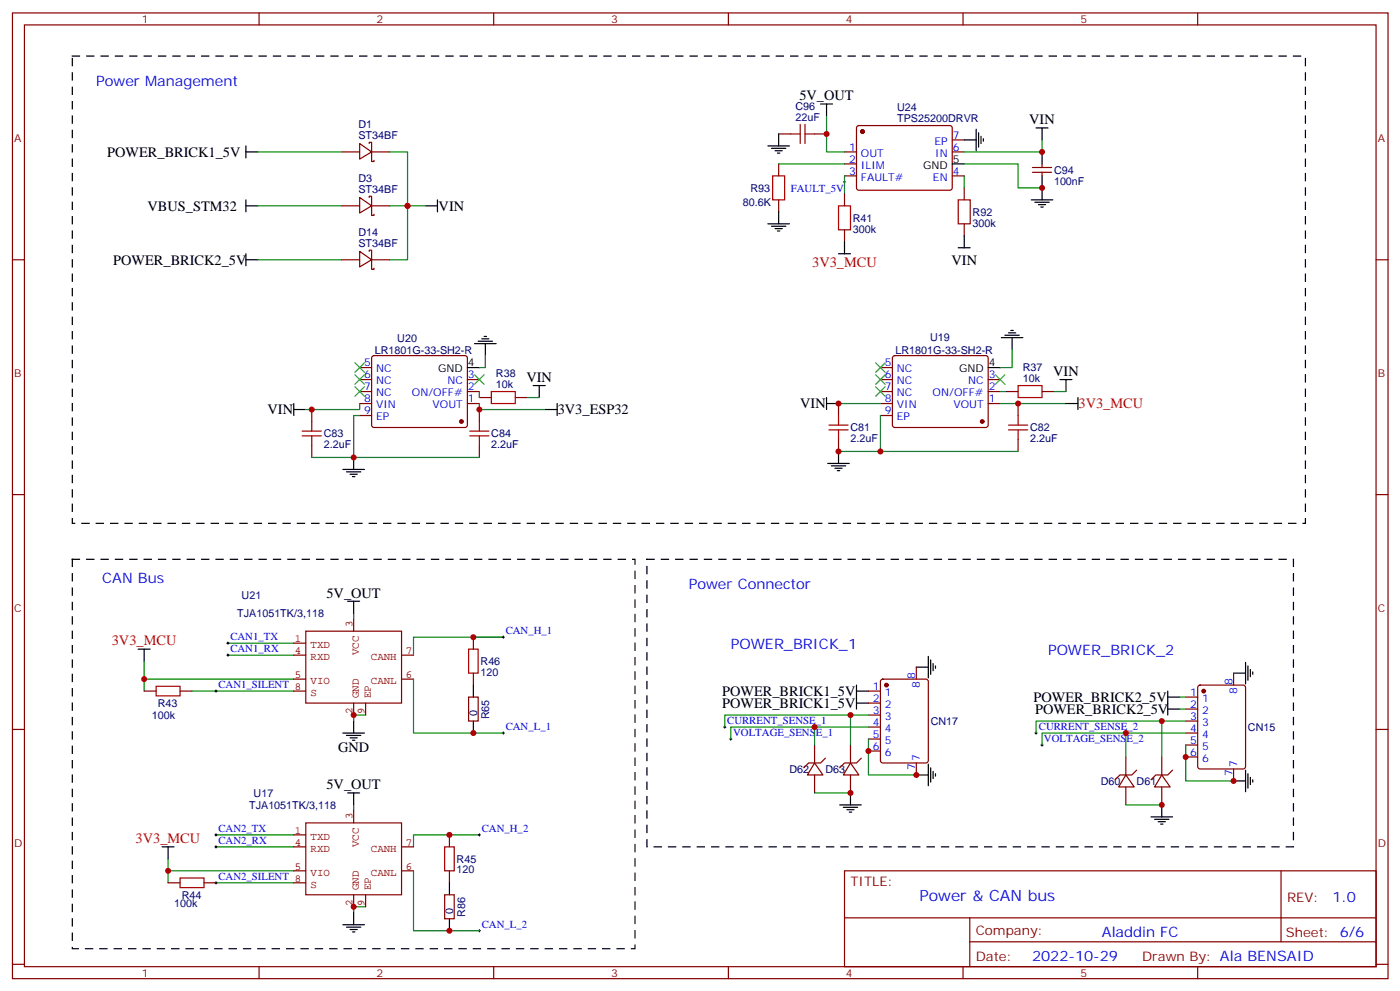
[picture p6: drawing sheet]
<svg xmlns="http://www.w3.org/2000/svg" width="413mm" height="292mm" viewBox="0 0 413 292" stroke-linecap="round" stroke-linejoin="round" font-family="sans-serif">
<g fill="none" stroke="#870000" stroke-width=".35">
<path d="M3.7 3.8h405.3v284.3h-405.3zM7.2 7.3h398.3v277.3h-398.3zM76.3 3.8v3.5M145.5 3.8v3.5M214.6 3.8v3.5M283.8 3.8v3.5M352.9 3.8v3.5M229.4 39.4h3.6M240 39.4h3.6M252.6 37.2l.5-.2h27.1l.4 .7-.1 17.9-.6 .4h-27.1l-.4-.7v-17.6zM100.7 44.7h5.3M106 42.3l3.5 2.4-3.5 2.1z"/>
<path d="M106 58.1l3.5 2.5-3.5 2.1zM108.8 42.3v-.4h.7v5.7h.7v-.4M108.8 58.1v-.3h.7v5.6h.7v-.3M109.5 44.7h5.3M229.4 48.3v3.5M229.4 58.8v3.6M248.8 44.7h3.6M248.8 48.3h3.6M248.8 51.8h3.6M248.8 57.1v3.5M280.6 44.7h3.5M280.6 51.8h3.5"/>
<path d="M280.6 41.2h3.5M284.1 55.3v3.5M304.2 50.7h5.7M304.2 49.3h5.7M307.1 48.3v1M307.1 50.7v1.1M3.7 76.5h3.5M100.7 76.5h5.3M100.7 60.6h5.3M106 74l3.5 2.5-3.5 2.1zM108.8 74v-.3h.7v5.6h.7v-.3M109.5 76.5h5.3"/>
<path d="M109.5 60.6h5.3M248.8 67.7v3.5M284.1 65.9v3.5M405.5 76.5h3.5M106 118.8h3.5M106 115.3h3.5M106 111.8h3.5M106 108.2h3.5M109.7 104.9l.5-.2h26.8l.5 .2 .2 .5v20l-.7 .5-27.1-.1-.4-.6v-19.8zM137.7 118.8h3.6M137.7 115.3h3.6M137.7 111.8h3.6"/>
<path d="M141.3 117.1h3.5M151.8 117.1h3.6M247.1 118.8v3.5M259.4 118.8h3.6M259.4 115.3h3.6M259.4 111.8h3.6M259.4 108.2h3.6M263.2 104.9l.5-.2h26.8l.5 .2 .2 .5-.1 20-.6 .5-27.1-.1-.4-.6v-19.8zM291.2 118.8h3.5M291.2 115.3h3.5M291.2 111.8h3.5M296.5 115.3h3.5"/>
<path d="M300 118.8v3.5M307.1 115.3h3.5M91.9 120.6v3.5M91.9 131.2v3.5M106 122.3h3.5M141.3 120.6v3.5M141.3 131.2v3.5M247.1 129.4v3.5M259.4 122.3h3.6M300 129.4v3.5M3.7 145.6h3.5M405.5 145.6h3.5"/>
<path d="M90.1 185.8h28.2v21.2h-28.2zM139.5 187.6v3.5M139.5 198.2v3.5M270 196.4v3.6M363.5 198.2v3.5M3.7 214.8h3.5M42.5 203.5h3.5M53.1 203.5h3.5M138.1 205.2h2.8v7.1h-2.8zM240 219.4v5.2M250.6 219.4v5.2M255.9 203.5h3.5"/>
<path d="M255.9 207h3.5M255.9 210.5h3.5M255.9 214.1h3.5M255.9 217.6h3.5M259.7 200.2l.4-.2h12.7l.7 .4v23.5l-.4 .7h-13l-.6-.4-.1-23.5zM349.4 205.2h3.5M349.4 208.8h3.5M349.4 212.3h3.5M349.4 215.8h3.5M349.4 219.4h3.5M353.2 201.9l.4-.2h12.7l.7 .4v23.6l-.4 .7h-13l-.6-.4-.1-23.6zM405.5 214.8h3.5"/>
<path d="M240 224.6l2.5 3.6h-4.6zM240 228.2v5.3M243.2 223.2l-1.4 1.4h-3.5l-1.4 1.5M250.6 224.6l2.5 3.6h-4.6zM250.6 228.2v5.3M253.8 223.2l-1.4 1.4h-3.6l-1.4 1.5M255.9 221.1h3.5M270 224.6v3.6M331.8 228.2l2.4 3.5h-4.6zM331.8 222.9v5.3M331.8 231.7v5.3M334.9 226.8l-1.4 1.4h-3.5l-1.4 1.4"/>
<path d="M342.3 228.2l2.5 3.5h-4.6zM342.3 222.9v5.3M342.3 231.7v5.3M345.5 226.8l-1.4 1.4h-3.5l-1.4 1.4M349.4 222.9h3.5M363.5 226.4v3.5M49.5 259.9h3.6M60.1 259.9h3.5M90.1 242.3h28.2v21.2h-28.2zM132.4 245.8v3.5M132.4 256.4v3.5M248.8 256.4h156.7v28.2h-156.7z"/>
<path d="M377.5 256.4v20.9M131 263.5h2.8v7h-2.8zM248.9 270.2h156.5M285.8 277.3h119.6M285.8 270.2v14.2M3.7 283.9h3.5M76.3 284.6v3.5M145.5 284.6v3.5M214.6 284.6v3.5M283.8 284.6v3.5M352.9 284.6v3.5M405.5 283.9h3.5"/>
</g>
<g fill="none" stroke="#008700" stroke-width=".35">
<path d="M243.6 34.1v10.6h5.2M76 44.7h24.7M114.8 44.7h5.3v15.9h-5.3M229.4 48.3h19.4M248.8 51.8v5.3M284.1 48.3h15.9v7h7.1M284.1 51.8v3.5M307.1 41.2v3.5h-23M76 60.6h24.7M76 76.5h24.7M125.4 60.6h-5.3v15.9h-5.3M106 118.8v1.8h-15.9"/>
<path d="M141.3 118.8v1.8h19.4M141.3 115.3v1.8M143 104.7v3.5h-1.7M155.4 117.1h3.5M247.1 118.8h12.3M294.7 118.8h19.4M294.7 115.3h1.8M298.2 102.9v5.3h-3.5M310.6 115.3h3.5M91.9 134.7h49.4M106 122.3h-1.8v12.4M259.4 122.3v10.6h-12.3"/>
<path d="M259.4 132.9h40.6M42.5 194.7v5.3h44.1M42.5 200v3.5M67.2 192.9h19.4M67.2 189.4h19.4M104.2 180.6v1.7M121.8 200v15.8h26.5M139.5 187.6h8.8h-26.5v5.3M56.6 203.5h30M107.7 210.5h-3.5v1.8M240 214.1v5.3M250.6 210.5v8.9"/>
<path d="M255.9 210.5h-42.3v3.6M255.9 214.1h-40.6v3.5M255.9 217.6v10.6h14.1M331.8 215.8v7.1M342.3 212.3v10.6M347.6 205.2h1.8M347.6 208.8h1.8M349.4 212.3h-44.1v3.5M349.4 215.8h-42.3v3.6M349.4 219.4v10.5h14.1M104.2 237v1.8M240 233.5h10.6"/>
<path d="M331.8 237h10.5M49.5 252.9v3.5h37.1M49.5 256.4v3.5M63.6 259.9h23M63.6 249.3h23M63.6 245.8h23M121.8 256.4v17.6h19.5M141.3 245.8h-19.5v3.5M107.7 267h-3.5v1.7"/>
</g>
<g fill="none" stroke="#000" stroke-width=".35">
<path d="M229.4 39.4v3.6M241.8 30.6h3.5M243.6 30.6v3.5M287.7 38v6.4M288.4 39.1v4.2M305.3 37.7h3.5M307.1 37.7v3.5M72.5 44.7h3.5M72.5 43v3.5M72.5 58.8v3.6M128.9 58.8v3.6M226.3 43h6.3"/>
<path d="M227.3 43.7h4.3M228.4 44.4h2.1M229.1 45.1h.7M280.6 48.3h3.5M284.1 41.2h3.6M289.1 40.1v2.2M289.8 40.9v.7M303.9 58.8h6.3M304.9 59.5h4.3M307.1 44.7v3.6M307.1 51.8v7M72.5 74.7v3.5"/>
<path d="M72.5 60.6h3.5M72.5 76.5h3.5M125.4 60.6h3.5M226.3 65.9h6.3M227.3 66.6h4.3M228.4 67.3h2.1M229.1 68h.7M229.4 62.4v3.5M247.1 74.7h3.5M248.8 71.2v3.5M282.4 73h3.5M284.1 69.4v3.6"/>
<path d="M306 60.3h2.1M306.7 61h.7M142 99.8h2.1M142.7 99.1h.7M295.1 99.4h6.3M296.1 98.7h4.3M297.2 98h2.1M297.9 97.3h.7M298.2 99.4v3.5M86.6 118.8v3.5M137.7 108.2h3.6M139.8 101.2h6.4"/>
<path d="M140.9 100.5h4.2M143 101.2v3.5M157.1 113.5h3.6M158.9 113.5v3.6M164.2 118.8v3.5M243.6 118.8h3.5M243.6 117.1v3.5M291.2 108.2h3.5M312.3 111.8h3.6M314.1 118.8h3.5M314.1 111.8v3.5M317.6 117.1v3.5"/>
<path d="M86.6 120.6h3.5M101 138.2h6.4M102.1 138.9h4.2M103.2 139.6h2.1M104.2 134.7v3.5M160.7 120.6h3.5M243.9 136.5h6.4M245 137.2h4.2M246 137.9h2.1M246.7 138.6h.7M247.1 132.9v3.6M103.9 140.3h.7"/>
<path d="M102.4 177h3.6M104.2 177v3.6M40.7 191.1h3.5M42.5 191.1v3.6M270 196.4h3.5M273.5 193.3v6.3M274.2 194.3v4.2M275 195.4v2.1M275.7 196.1v.7M363.5 198.2h3.5M367 195v6.4M367.7 196.1v4.2"/>
<path d="M368.4 197.1v2.1M369.1 197.8v.7M101 215.8h6.4M102.1 216.5h4.2M103.2 217.2h2.1M103.9 217.9h.7M104.2 212.3v3.5M139.5 201.7v3.5M139.5 212.3v3.5M252.4 207h3.5M252.4 201.7v7.1M252.4 203.5h3.5"/>
<path d="M344.1 205.2h3.5M344.1 203.5v7M344.1 208.8h3.5M102.4 233.5h3.6M104.2 233.5v3.5M247.4 237h6.4M248.5 237.7h4.2M249.6 238.4h2.1M250.3 239.1h.7M250.6 233.5v3.5M270 228.2h3.5M273.5 225v6.4"/>
<path d="M274.2 226.1v4.2M275 227.1v2.1M275.7 227.8v.7M342.3 237v3.5M363.5 229.9h3.5M367 226.8v6.3M367.7 227.8v4.3M368.4 228.9v2.1M369.1 229.6v.7M47.8 249.3h3.5M49.5 249.3v3.6M132.4 259.9v3.6"/>
<path d="M339.2 240.5h6.3M340.2 241.2h4.3M341.3 241.9h2.1M342 242.6h.7M101 272.3h6.4M102.1 273h4.2M103.2 273.7h2.1M103.9 274.4h.7M104.2 268.7v3.6M132.4 270.5v3.5"/>
</g>
<g fill="#870000" stroke="#870000" stroke-width=".35">
<circle cx="289.4" cy="124.1" r=".53"/>
<circle cx="136" cy="124.1" r=".53"/>
<circle cx="354.7" cy="203.5" r=".53"/>
<circle cx="261.2" cy="201.7" r=".53"/>
<circle cx="254.1" cy="38.7" r=".53"/>
</g>
<g fill="none" stroke="#a10000" stroke-width=".35">
<path d="M233 39.4h2.8M235.8 36.6v5.7M237.2 39.4h2.8M237.2 36.6v5.7M227.7 51.8h3.5v7h-3.5zM282.4 58.8h3.5v7.1h-3.5zM247.1 60.6h3.5v7.1h-3.5zM144.8 115.3h7v3.5h-7zM300 113.5h7.1v3.6h-7.1zM89 128.3h5.7M89 126.9h5.7M91.9 124.1v2.8"/>
<path d="M91.9 128.3v2.9M138.4 128.3h5.7M138.4 126.9h5.7M141.3 124.1v2.8M141.3 128.3v2.9M244.3 125.2h5.6M244.3 126.6h5.6M247.1 122.3v2.9M247.1 126.6v2.8M297.2 125.2h5.6M297.2 126.6h5.6M300 122.3v2.9"/>
<path d="M300 126.6v2.8M138.1 191.1h2.8v7.1h-2.8zM46 202.1h7.1v2.8h-7.1zM53.1 258.5h7v2.8h-7zM131 249.3h2.8v7.1h-2.8z"/>
</g>
<g fill="none" stroke="#3c3" stroke-width=".35">
<path d="M104.6 106.8l2.8 2.8M104.6 110.3l2.8 2.9M104.6 113.9l2.8 2.8M107.4 106.8l-2.8 2.8M107.4 110.3l-2.8 2.9M107.4 113.9l-2.8 2.8M139.8 110.3l2.9 2.9M142.7 110.3l-2.9 2.9M258 106.8l2.8 2.8M258 110.3l2.8 2.9M258 113.9l2.8 2.8M260.8 106.8l-2.8 2.8"/>
<path d="M260.8 110.3l-2.8 2.9M260.8 113.9l-2.8 2.8M293.3 110.3l2.8 2.9M296.1 110.3l-2.8 2.9"/>
</g>
<g fill="none" stroke="#000" stroke-width=".29">
<path d="M248.5 53.6h.7M248.8 53.2v.7M66.8 192.9h.7M66.8 189.4h.7M67.2 189v.7M67.2 192.5v.8M148 187.6h.7M148.3 187.3v.7M63.3 203.5h.7M63.6 203.1v.7M148 215.8h.7M148.3 215.5v.7"/>
<path d="M213.2 214.1h.7M213.6 213.7v.7M215 217.6h.7M215.3 217.2v.7M304.9 215.8h.7M305.3 215.5v.7M306.7 219.4h.7M307.1 219v.7M63.3 259.9h.7M63.3 249.3h.7M63.3 245.8h.7M63.6 245.5v.7"/>
<path d="M63.6 249v.7M63.6 259.6v.7M140.9 245.8h.7M141.3 245.5v.7M140.9 274h.7M141.3 273.7v.7"/>
</g>
<g fill="none" stroke="#850000" stroke-width=".35">
<path d="M86.6 189.4h3.5M86.6 192.9h3.5M86.6 200h3.5M104.2 182.3v3.5M118.3 192.9h3.5M118.3 200h3.5M86.6 203.5h3.5M104.2 207v3.5M107.7 207v3.5M104.2 238.8v3.5M86.6 245.8h3.5M86.6 249.3h3.5"/>
<path d="M86.6 256.4h3.5M86.6 259.9h3.5M118.3 249.3h3.5M118.3 256.4h3.5M104.2 263.5v3.5M107.7 263.5v3.5"/>
</g>
<path d="M21.3 16.5h363.4v137.6h-363.4zM21.3 164.7h165.8v114.6h-165.8zM190.6 164.7h190.5v84.6h-190.5z" fill="none" stroke="#000" stroke-width=".35" stroke-dasharray="2.1 2.1"/>
<g fill="#c00">
<circle cx="120.1" cy="60.6" r=".88"/>
<circle cx="247.1" cy="118.8" r=".88"/>
<circle cx="247.1" cy="132.9" r=".88"/>
<circle cx="300" cy="118.8" r=".88"/>
<circle cx="259.4" cy="132.9" r=".88"/>
<circle cx="91.9" cy="120.6" r=".88"/>
<circle cx="141.3" cy="120.6" r=".88"/>
<circle cx="104.2" cy="134.7" r=".88"/>
<circle cx="132.4" cy="245.8" r=".88"/>
<circle cx="139.5" cy="187.6" r=".88"/>
<circle cx="49.5" cy="256.4" r=".88"/>
<circle cx="104.2" cy="210.5" r=".88"/>
<circle cx="104.2" cy="267" r=".88"/>
<circle cx="363.5" cy="229.9" r=".88"/>
<circle cx="349.4" cy="222.9" r=".88"/>
<circle cx="270" cy="228.2" r=".88"/>
<circle cx="255.9" cy="221.1" r=".88"/>
<circle cx="307.1" cy="44.7" r=".88"/>
<circle cx="307.1" cy="55.3" r=".88"/>
<circle cx="243.6" cy="39.4" r=".88"/>
<circle cx="342.3" cy="212.3" r=".88"/>
<circle cx="331.8" cy="215.8" r=".88"/>
<circle cx="342.3" cy="237" r=".88"/>
<circle cx="250.6" cy="210.5" r=".88"/>
<circle cx="240" cy="214.1" r=".88"/>
<circle cx="250.6" cy="233.5" r=".88"/>
<circle cx="42.5" cy="200" r=".88"/>
<circle cx="139.5" cy="215.8" r=".88"/>
<circle cx="132.4" cy="274" r=".88"/>
</g>
<text font-size="4.6" fill="#00f" x="270.9" y="265.4">Power &amp; CAN bus</text>
<g font-size="4.2" fill="#00f">
<text x="28.4" y="25.3">Power Management</text>
<text x="30.1" y="171.7">CAN Bus</text>
<text x="203" y="173.5">Power Connector</text>
<text x="215.3" y="191.1">POWER_BRICK_1</text>
<text x="308.8" y="192.9">POWER_BRICK_2</text>
<text x="392.6" y="265.7">1.0</text>
<text x="324.7" y="275.8">Aladdin FC</text>
<text x="304.1" y="283">2022-10-29</text>
</g>
<g font-size="4.2">
<text x="235.5" y="29.5">5V_OUT</text>
<text x="303.3" y="36.6">VIN</text>
<text x="31.6" y="46.1">POWER_BRICK1_5V</text>
<text x="43.5" y="62">VBUS_STM32</text>
<text x="129.3" y="62">VIN</text>
<text x="33.4" y="77.9">POWER_BRICK2_5V</text>
<text x="280.4" y="77.9">VIN</text>
<text x="155.1" y="112.4">VIN</text>
<text x="310.4" y="110.7">VIN</text>
<text x="78.8" y="122">VIN</text>
<text x="164.4" y="122">3V3_ESP32</text>
<text x="235.8" y="120.3">VIN</text>
<text x="96.2" y="175.9">5V_OUT</text>
<text x="212.8" y="208.4">POWER_BRICK1_5V</text>
<text x="212.8" y="204.9">POWER_BRICK1_5V</text>
<text x="304.5" y="206.7">POWER_BRICK2_5V</text>
<text x="305" y="210.2">POWER_BRICK2_5V</text>
<text x="99.6" y="221.5">GND</text>
<text x="96.2" y="232.4">5V_OUT</text>
</g>
<g font-size="4.2" fill="#f00">
<text x="239.3" y="78.7">3V3_MCU</text>
<text x="317.8" y="120.3">3V3_MCU</text>
<text x="32.9" y="190">3V3_MCU</text>
<text x="40" y="248.3">3V3_MCU</text>
</g>
<g font-size="3.9" fill="#800">
<text x="250.6" y="261">TITLE:</text>
<text x="379.2" y="265.7">REV:</text>
<text x="287.5" y="275.2">Company:</text>
<text x="378.9" y="275.8">Sheet: 6/6</text>
<text x="287.5" y="282.9">Date:</text>
<text x="336.6" y="282.9">Drawn By: Ala BENSAID</text>
</g>
<g font-size="3.2" fill="#800">
<text x="41.8" y="6.8">1</text>
<text x="110.9" y="6.8">2</text>
<text x="180.1" y="6.8">3</text>
<text x="249.2" y="6.8">4</text>
<text x="318.3" y="6.8">5</text>
<text x="4.2" y="41.9">A</text>
<text x="406" y="41.9">A</text>
<text x="4.2" y="111.1">B</text>
<text x="406" y="111.1">B</text>
<text x="4.2" y="180.2">C</text>
<text x="406" y="180.2">C</text>
<text x="4.2" y="249.3">D</text>
<text x="406" y="249.3">D</text>
<text x="41.8" y="287.6">1</text>
<text x="110.9" y="287.6">2</text>
<text x="180.1" y="287.6">3</text>
<text x="249.2" y="287.6">4</text>
<text x="318.3" y="287.6">5</text>
</g>
<g font-size="3.2" fill="#000080">
<text x="234.4" y="35.6">22uF</text>
<text x="234.4" y="32.3">C96</text>
<text x="264.4" y="35.9">TPS25200DRVR</text>
<text x="264.4" y="32.7">U24</text>
<text x="105.6" y="40.9">ST34BF</text>
<text x="105.6" y="37.6">D1</text>
<text x="105.6" y="53.5">D3</text>
<text x="310.6" y="51.2">C94</text>
<text x="105.6" y="56.7">ST34BF</text>
<text x="221.1" y="56.5">R93</text>
<text x="310.6" y="54.4">100nF</text>
<text x="218.9" y="60.6">80.6K</text>
<text x="251.3" y="65.3">R41</text>
<text x="286.6" y="63.5">R92</text>
<text x="105.6" y="69.4">D14</text>
<text x="251.3" y="68.5">300k</text>
<text x="286.6" y="66.7">300k</text>
<text x="105.6" y="72.6">ST34BF</text>
<text x="117.1" y="100.6">U20</text>
<text x="274.1" y="100.5">U19</text>
<text x="110.4" y="104.1">LR1801G-33-SH2-R</text>
<text x="263.9" y="104.1">LR1801G-33-SH2-R</text>
<text x="146.1" y="111.1">R38</text>
<text x="301.4" y="112.5">10k</text>
<text x="301.4" y="109.3">R37</text>
<text x="146.1" y="114.2">10k</text>
<text x="95.4" y="132">2.2uF</text>
<text x="95.4" y="128.8">C83</text>
<text x="144.8" y="132">2.2uF</text>
<text x="144.8" y="128.8">C84</text>
<text x="250.6" y="130.2">2.2uF</text>
<text x="250.6" y="127">C81</text>
<text x="303.5" y="130.2">2.2uF</text>
<text x="303.5" y="127">C82</text>
<text x="71.2" y="176.4">U21</text>
<text x="69.9" y="181.7">TJA1051TK/3,118</text>
<text x="141.6" y="195.8">R46</text>
<text x="141.6" y="199">120</text>
<text x="46.5" y="208.2">R43</text>
<text x="44.7" y="211.7">100k</text>
<text x="140.6" y="210.9" transform="rotate(-90 140.6 210.9)">0</text>
<text x="144.1" y="211.8" transform="rotate(-90 144.1 211.8)">R65</text>
<text x="274.2" y="213.4">CN17</text>
<text x="367.7" y="215.2">CN15</text>
<text x="232.6" y="227.6">D62</text>
<text x="243.2" y="227.6">D63</text>
<text x="324.4" y="231.1">D60</text>
<text x="334.9" y="231.1">D61</text>
<text x="73.4" y="238.2">TJA1051TK/3,118</text>
<text x="74.7" y="234.6">U17</text>
<text x="134.5" y="257.2">120</text>
<text x="134.5" y="254">R45</text>
<text x="51.3" y="267">100k</text>
<text x="53.6" y="264.6">R44</text>
<text x="133.5" y="269.1" transform="rotate(-90 133.5 269.1)">0</text>
<text x="137.1" y="270" transform="rotate(-90 137.1 270)">R86</text>
</g>
<g font-size="3.2" fill="#00f">
<text x="280.8" y="40.9">7</text>
<text x="250.2" y="44.4">1</text>
<text x="250.2" y="47.9">2</text>
<text x="253.7" y="46.1">OUT</text>
<text x="275.4" y="42.6">EP</text>
<text x="275.6" y="46.1">IN</text>
<text x="280.8" y="44.4">6</text>
<text x="250.2" y="51.4">3</text>
<text x="253.7" y="49.7">ILIM</text>
<text x="253.7" y="53.2">FAULT#</text>
<text x="274.9" y="53.2">EN</text>
<text x="280.8" y="51.4">4</text>
<text x="233" y="56.7">FAULT_5V</text>
<text x="107.3" y="107.9">5</text>
<text x="260.8" y="107.9">5</text>
<text x="107.3" y="111.4">6</text>
<text x="110.8" y="109.6">NC</text>
<text x="110.8" y="113.2">NC</text>
<text x="131.8" y="113.2">NC</text>
<text x="137.9" y="111.4">3</text>
<text x="260.8" y="111.4">6</text>
<text x="264.3" y="109.6">NC</text>
<text x="264.3" y="113.2">NC</text>
<text x="285.3" y="113.2">NC</text>
<text x="291.4" y="111.4">3</text>
<text x="107.3" y="114.9">7</text>
<text x="107.3" y="118.5">8</text>
<text x="110.8" y="116.7">NC</text>
<text x="121.4" y="116.7">ON/OFF#</text>
<text x="137.9" y="118.5">1</text>
<text x="137.9" y="114.9">2</text>
<text x="260.8" y="114.9">7</text>
<text x="260.8" y="118.5">8</text>
<text x="264.3" y="116.7">NC</text>
<text x="274.8" y="116.7">ON/OFF#</text>
<text x="291.4" y="118.5">1</text>
<text x="291.4" y="114.9">2</text>
<text x="107.3" y="122">9</text>
<text x="110.8" y="120.2">VIN</text>
<text x="110.8" y="123.8">EP</text>
<text x="127.5" y="120.2">VOUT</text>
<text x="260.8" y="122">9</text>
<text x="264.3" y="120.2">VIN</text>
<text x="264.3" y="123.8">EP</text>
<text x="280.9" y="120.2">VOUT</text>
<text x="67.9" y="188.5">CAN1_TX</text>
<text x="149" y="186.7">CAN_H_1</text>
<text x="67.9" y="192">CAN1_RX</text>
<text x="64.3" y="202.6">CAN1_SILENT 8</text>
<text x="257.2" y="203.1">1</text>
<text x="269.7" y="200" transform="rotate(-90 269.7 200)">8</text>
<text x="271.1" y="202.7" transform="rotate(-90 271.1 202.7)">8</text>
<text x="363.1" y="201.7" transform="rotate(-90 363.1 201.7)">8</text>
<text x="257.2" y="206.7">2</text>
<text x="260.7" y="204.9">1</text>
<text x="260.7" y="208.4">2</text>
<text x="350.7" y="204.9">1</text>
<text x="350.7" y="208.4">2</text>
<text x="354.2" y="206.7">1</text>
<text x="364.6" y="204.4" transform="rotate(-90 364.6 204.4)">8</text>
<text x="149" y="214.9">CAN_L_1</text>
<text x="214.3" y="213.2">CURRENT_SENSE_1</text>
<text x="257.2" y="210.2">3</text>
<text x="257.2" y="213.7">4</text>
<text x="260.7" y="211.9">3</text>
<text x="260.7" y="215.5">4</text>
<text x="306.1" y="214.9">CURRENT_SENSE_2</text>
<text x="350.7" y="211.9">3</text>
<text x="350.7" y="215.5">4</text>
<text x="354.2" y="210.2">2</text>
<text x="354.2" y="213.7">3</text>
<text x="216" y="216.7">VOLTAGE_SENSE_1</text>
<text x="257.2" y="217.2">5</text>
<text x="257.2" y="220.8">6</text>
<text x="260.7" y="219">5</text>
<text x="307.6" y="218.4">VOLTAGE_SENSE_2</text>
<text x="350.7" y="219">5</text>
<text x="354.2" y="217.2">4</text>
<text x="354.2" y="220.8">5</text>
<text x="260.7" y="222.5">6</text>
<text x="269.7" y="226.7" transform="rotate(-90 269.7 226.7)">7</text>
<text x="271.1" y="223.9" transform="rotate(-90 271.1 223.9)">7</text>
<text x="350.7" y="222.5">6</text>
<text x="354.2" y="224.3">6</text>
<text x="364.6" y="225.7" transform="rotate(-90 364.6 225.7)">7</text>
<text x="363.1" y="228.4" transform="rotate(-90 363.1 228.4)">7</text>
<text x="64.3" y="244.9">CAN2_TX</text>
<text x="142" y="244.9">CAN_H_2</text>
<text x="64.3" y="248.5">CAN2_RX</text>
<text x="64.3" y="259">CAN2_SILENT 8</text>
<text x="142" y="273.2">CAN_L_2</text>
</g>
<g font-size="3.2">
<text x="280.8" y="47.9">5</text>
<text x="272" y="49.7">GND</text>
<text x="137.9" y="107.9">4</text>
<text x="291.4" y="107.9">4</text>
<text x="129.1" y="109.6">GND</text>
<text x="282.6" y="109.6">GND</text>
</g>
<g font-size="3.2" fill="#840000">
<text x="103.9" y="184.6" transform="rotate(-90 103.9 184.6)">3</text>
<text x="86.9" y="189">1</text>
<text x="91.5" y="190.9">TXD</text>
<text x="86.9" y="192.5">4</text>
<text x="91.5" y="194.4">RXD</text>
<text x="105.7" y="193" transform="rotate(-90 105.7 193)">VCC</text>
<text x="109.3" y="194.4">CANH</text>
<text x="119.6" y="192.5">7</text>
<text x="86.9" y="199.6">5</text>
<text x="91.5" y="201.5">VIO</text>
<text x="109.3" y="201.5">CANL</text>
<text x="119.6" y="199.6">6</text>
<text x="91.5" y="205">S</text>
<text x="105.7" y="205.6" transform="rotate(-90 105.7 205.6)">GND</text>
<text x="109.2" y="205.6" transform="rotate(-90 109.2 205.6)">EP</text>
<text x="103.9" y="210.2" transform="rotate(-90 103.9 210.2)">2</text>
<text x="107.4" y="210.2" transform="rotate(-90 107.4 210.2)">9</text>
<text x="86.9" y="245.5">1</text>
<text x="103.9" y="241" transform="rotate(-90 103.9 241)">3</text>
<text x="86.9" y="249">4</text>
<text x="91.5" y="247.3">TXD</text>
<text x="91.5" y="250.8">RXD</text>
<text x="105.7" y="249.4" transform="rotate(-90 105.7 249.4)">VCC</text>
<text x="109.3" y="250.8">CANH</text>
<text x="119.6" y="249">7</text>
<text x="86.9" y="256">5</text>
<text x="91.5" y="257.9">VIO</text>
<text x="109.3" y="257.9">CANL</text>
<text x="119.6" y="256">6</text>
<text x="91.5" y="261.4">S</text>
<text x="105.7" y="262" transform="rotate(-90 105.7 262)">GND</text>
<text x="109.2" y="262" transform="rotate(-90 109.2 262)">EP</text>
<text x="103.9" y="266.6" transform="rotate(-90 103.9 266.6)">2</text>
<text x="107.4" y="266.6" transform="rotate(-90 107.4 266.6)">9</text>
</g>
</svg>
